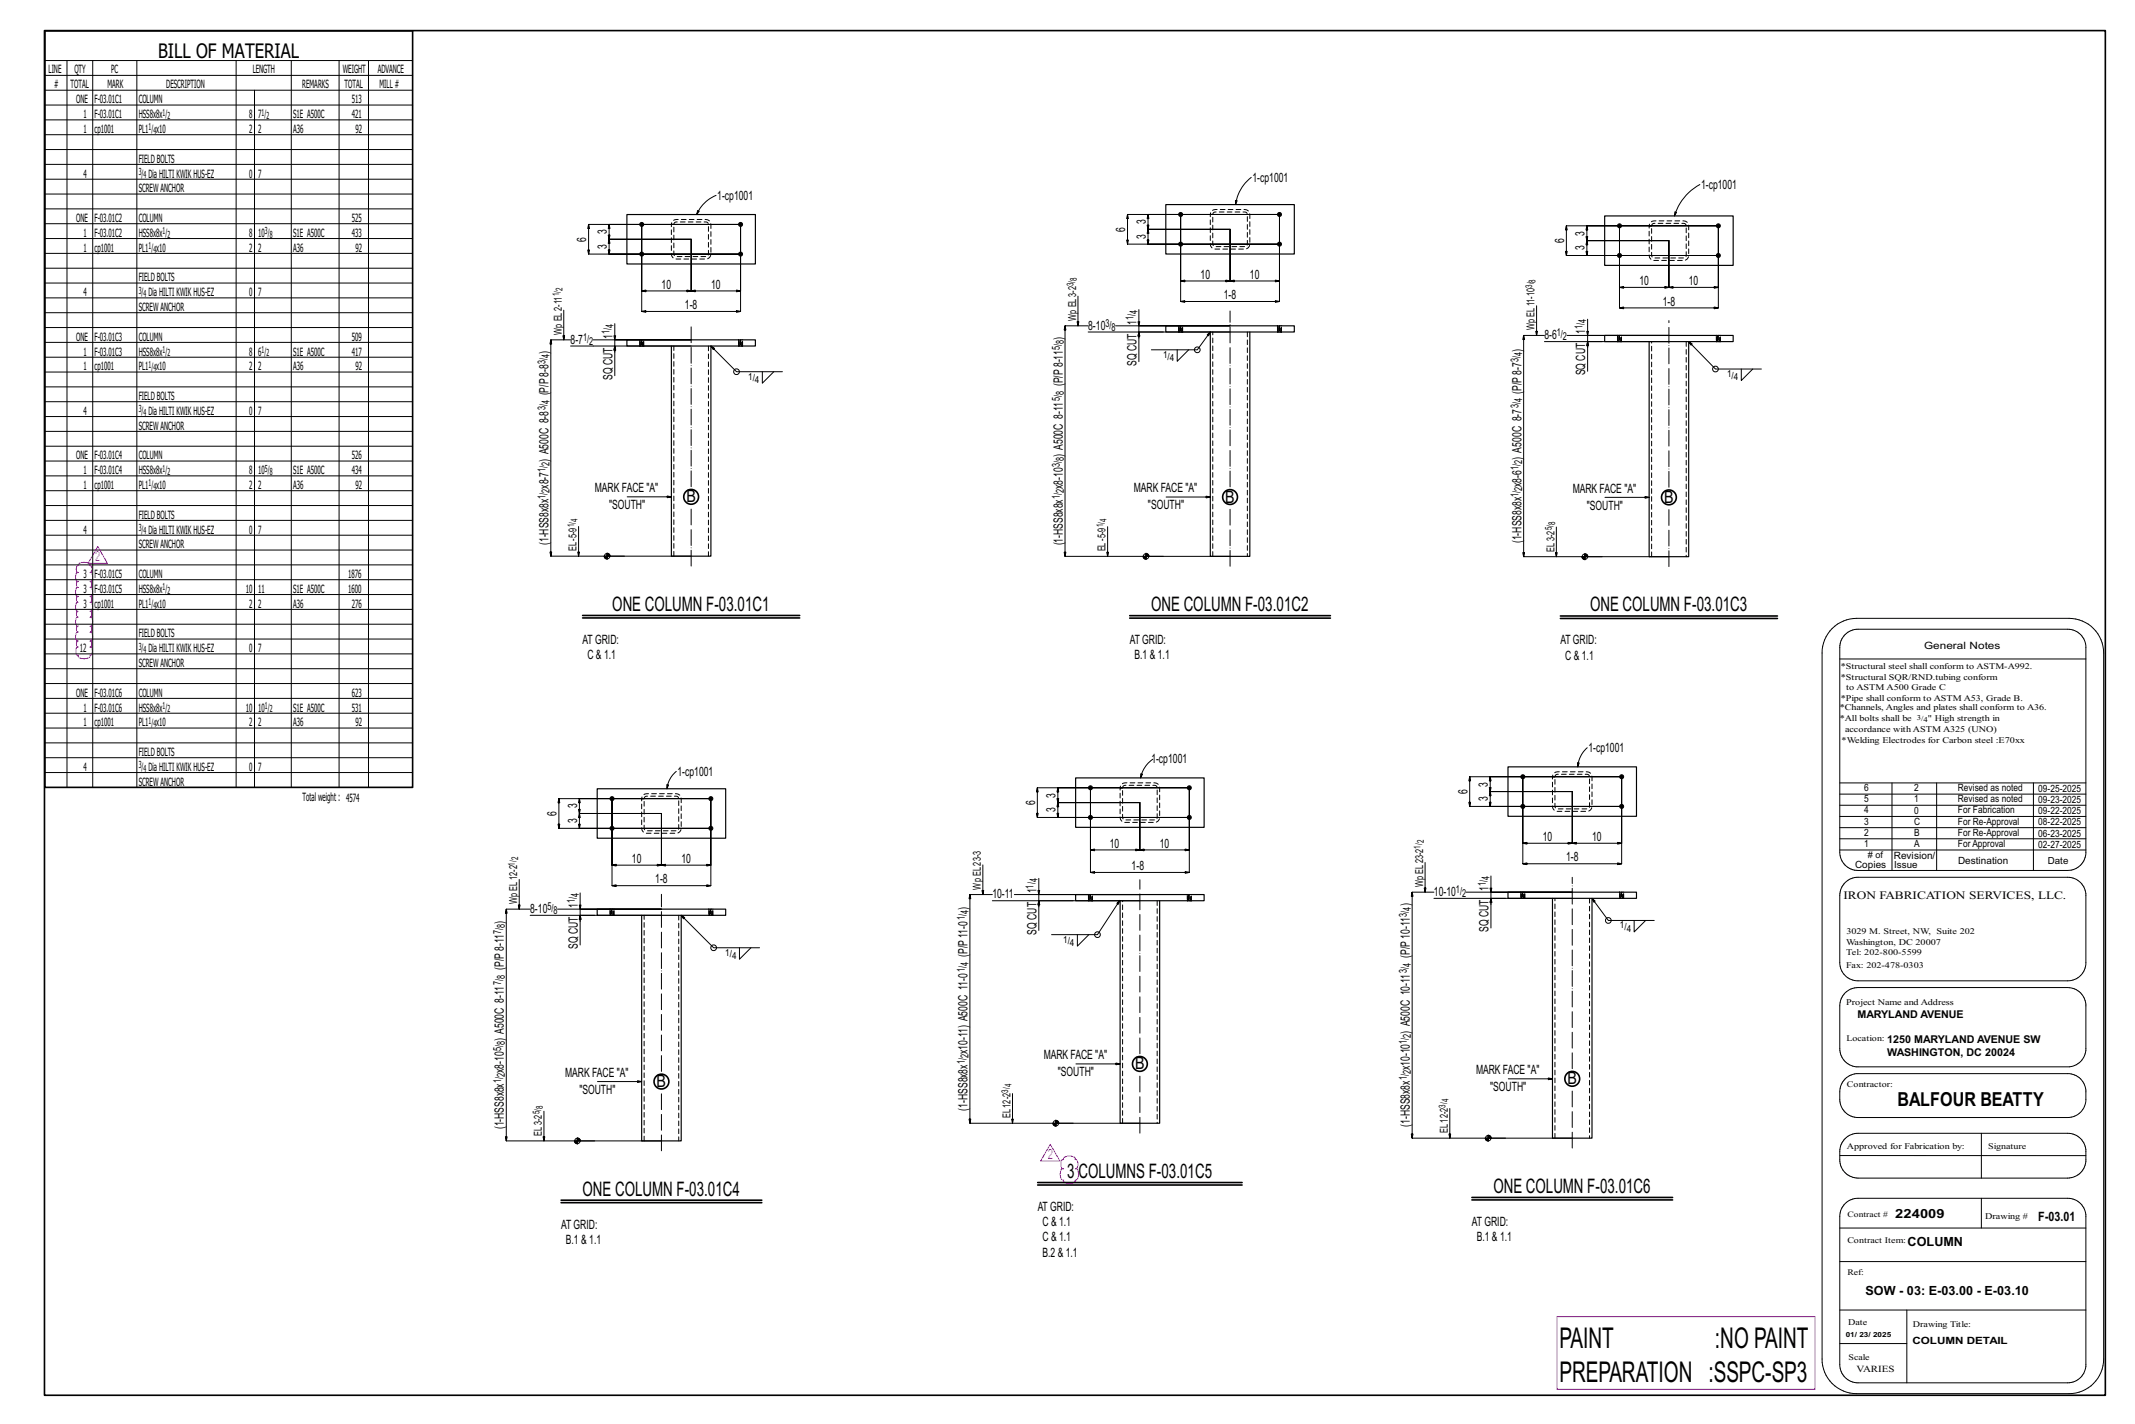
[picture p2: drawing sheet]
<svg xmlns="http://www.w3.org/2000/svg" width="914mm" height="610mm" viewBox="0 0 914 610" stroke-linecap="round" stroke-linejoin="round" font-family="sans-serif">
<g fill="none" stroke="#000" stroke-width=".43">
<path d="M19.2 25.9h157.5M19.2 32.3h157.5M19.2 38.6h157.5M28.7 25.9v311.2M39.7 25.9v311.2M58.6 25.9v311.2M101.1 25.9v311.2M109 38.6v298.5M124.8 25.9v311.2M145.2 25.9v311.2M157.8 25.9v311.2M19.2 45h157.5"/>
<path d="M19.2 51.3h157.5M19.2 57.7h157.5M19.2 64h157.5M19.2 70.4h157.5M19.2 76.7h157.5M535.9 75.9a17.6 17.6 0 0 0-6.7 11.7M728 79a22.6 22.6 0 0 0-10.9 13.4M19.2 83.1h157.5M19.2 89.4h157.5M19.2 95.8h157.5M252.1 96.1l.4 1.7h-.8l.4-1.7h65.1h-56.3l-.4 1.7h.7l-.3-1.7v6.3l-.4-1.7h.7l-.3 1.7h35.1h-35.1l-.4 1.8h.7l-.3-1.8v6.4l-.4-1.8h.7l-.3 1.8h56.3h-65.1l.4-1.8h-.8l.4 1.8zM274.8 96.1v28.4l1.8 .4v-.7l-1.8 .3h21.2l-1.7 .4v-.7l1.7 .3v-22.1v22.1l1.8 .4v-.7l-1.8 .3h21.2l-1.8 .4v-.7l1.8 .3v-28.4v37.2l-1.8-.3v.7l1.8-.4h-42.4l1.8-.3v.7l-1.8-.4z"/>
<path d="M298.8 90.1l.7 .3-1.1 1.4zM306.7 83.6a15.3 15.3 0 0 0-8.3 8.2M482.9 91.8l.4 1.8h-.8l.4-1.8h65.1h-56.3l-.4 1.8h.8l-.4-1.8v6.4l-.4-1.8h.8l-.4 1.8h35.1h-35.1l-.4 1.7h.8l-.4-1.7v6.3l-.4-1.7h.8l-.4 1.7h56.3h-65.1l.4-1.7h-.8l.4 1.7zM505.7 91.8v28.5l1.7 .4v-.8l-1.7 .4h21.1l-1.7 .4v-.8l1.7 .4v-22.1v22.1l1.8 .4v-.8l-1.8 .4h21.2l-1.8 .4v-.8l1.8 .4v-28.5v37.3l-1.8-.4v.7l1.8-.3h-42.3l1.7-.4v.7l-1.7-.3zM529.1 85.8l.8 .1-.7 1.7zM670.9 96.7l.3 1.7h-.7l.4-1.7h65h-56.3l-.3 1.7h.7l-.4-1.7v6.3l-.3-1.7h.7l-.4 1.7h35.2h-35.2l-.3 1.8h.7l-.4-1.8v6.4l-.3-1.8h.7l-.4 1.8h56.3h-65l.3-1.8h-.7l.4 1.8zM693.6 96.7v26.3l1.8 .4v-.7l-1.8 .3h21.2l-1.8 .4v-.7l1.8 .3v-20v20l1.7 .4v-.7l-1.7 .3h21.1l-1.7 .4v-.7l1.7 .3v-26.3v35.1l-1.7-.4v.8l1.7-.4h-42.3l1.8-.4v.8l-1.8-.4zM717.4 90.7l.7 .2-1 1.5zM19.2 102.1h157.5M19.2 108.5h157.5M19.2 114.8h157.5M19.2 121.2h157.5"/>
<path d="M19.2 127.5h157.5M19.2 133.9h157.5M241.5 132.8v12.7l-.4-1.8h.7l-.3 1.8M263.3 138.6v6.9h32.7h-41.9M461.7 126.8v12.7l-.4-1.8h.8l-.4 1.8M466.1 139.5h-10l-.3 1.7h.7l-.4-1.7v98.7l-.3-1.8h.7l-.4 1.8h70.7M487.4 137.7h.7l-.3 1.8zM487.8 132.5v7h39h-49M487.8 139.5v5.3M658.1 130.9v12.7l-.4-1.8h.8l-.4 1.8M680 136.7v6.9h34.8h-43.6M19.2 140.2h157.5"/>
<path d="M19.2 146.6h157.5M19.2 152.9h157.5M19.2 159.3h157.5M244.4 145.5h-8.5l-.4 1.7h.8l-.4-1.7v92.6l-.4-1.8h.8l-.4 1.8h60.1M244.4 148.1h18.9l-.4 1.8h.8l-.4-1.8v12.7M262.9 143.7h.8l-.4 1.8zM263.3 148.1l.4 1.8h-.8zM263.3 145.5v5.3M263.3 148.1h32.7M304.5 148.1l.9 1.5 .6-.5-1.5-1 10.9 11h19.7M326.5 159.1v4.9l4.9-4.9M466.1 142.1h60.7"/>
<path d="M487.8 142.1l.3 1.8h-.7zM487.8 142.1l-.4 1.8h.7l-.3-1.8v12.7M504.2 149.8v4.9l4.9-4.9M518.4 142.1l-1.4 1.2 .6 .5 .8-1.7-5.6 7.7h-19.7M661.5 143.6h-8.9l-.4 1.7h.7l-.3-1.7v94.7l-.4-1.7h.7l-.3 1.7h62.2M661.5 146.2h53.3M679.6 141.8h.7l-.3 1.8zM680 146.2l.3 1.8h-.7zM680 146.2l-.4 1.8h.7l-.3-1.8v12.7M680 143.6v5.3M723.2 146.2l1 1.6 .5-.6-1.5-1 11.5 11.8h19.7M745.8 158v4.9l4.9-4.9"/>
<path d="M19.2 165.6h157.5M19.2 172h157.5M19.2 178.3h157.5M19.2 184.7h157.5M19.2 191h157.5M19.2 197.4h157.5M19.2 203.7h157.5M19.2 210.1h157.5M19.2 216.4h157.5M268.6 212.7h18.9l-1.7 .4v-.8l1.7 .4M499.4 212.8h19l-1.8 .3v-.7l1.8 .4M687.4 212.9h18.9l-1.7 .4v-.8l1.7 .4"/>
<path d="M19.2 222.8h157.5M19.2 229.1h157.5M19.2 235.5h157.5M247.8 225.4v12.7l-.4-1.8h.8l-.4 1.8M258.6 238.1h8.8M260 236.7v2.8M474.4 225.5v12.7l-.4-1.8h.8l-.4 1.8M489.4 238.2h8.8M490.8 236.8v2.8M666.6 225.6v12.7l-.4-1.7h.7l-.3 1.7M677.4 238.3h8.8M678.8 236.9v2.8"/>
<path d="M19.2 241.8h157.5M19.2 248.2h157.5M19.2 254.5h157.5M19.2 260.9h157.5M19.2 267.2h157.5M19.2 273.6h157.5M19.2 279.9h157.5M784.7 269.1a15.1 15.1 0 0 1 10.5-4.4h90.9a14.9 14.9 0 0 1 14.9 14.9v302.2a14.9 14.9 0 0 1-14.9 14.8h-90.9a14.7 14.7 0 0 1-14.8-14.8v-302.2a14.7 14.7 0 0 1 4.3-10.5zM790.2 271.6a7.9 7.9 0 0 1 5.6-2.2h89.8a7.7 7.7 0 0 1 7.8 7.7v87.7a7.7 7.7 0 0 1-7.8 7.8h-89.8a7.8 7.8 0 0 1-7.8-7.8v-87.7a7.6 7.6 0 0 1 2.2-5.5zM19.2 286.3h157.5M19.2 292.6h157.5M19.2 299h157.5"/>
<path d="M788 282.1h105.4M19.2 305.3h157.5M19.2 311.7h157.5M19.2 318h157.5M19.2 324.4h157.5M19.2 330.7h157.5M285.6 335.9l.7 .1-.6 1.7zM289.6 330.2a11 11 0 0 0-3.9 7.5M444.3 337.2l.4 1.8h-.8l.4-1.8h65.1h-56.3l-.4 1.8h.7l-.3-1.8v6.4l-.4-1.8h.7l-.3 1.8h35.1h-35.1l-.4 1.7h.7l-.3-1.7v6.3l-.4-1.7h.7l-.3 1.7h56.3h-65.1l.4-1.7h-.8l.4 1.7zM467 337.2v26.6l1.8 .4v-.7l-1.8 .3h21.2l-1.7 .4v-.7l1.7 .3v-20.2v20.2l1.8 .4v-.7l-1.8 .3h21.2l-1.8 .4v-.7l1.8 .3v-26.6v36.3l-1.8-.4v.8l1.8-.4h-42.4l1.8-.4v.8l-1.8-.4zM488.6 331.2l.7 .2-.8 1.6zM493.7 325a12.4 12.4 0 0 0-5.2 8"/>
<path d="M629.5 332.5l.3 1.8h-.7l.4-1.8h65h-56.3l-.3 1.8h.7l-.4-1.8v6.4l-.3-1.8h.7l-.4 1.8h35.2h-35.2l-.3 1.7h.7l-.4-1.7v6.3l-.3-1.7h.7l-.4 1.7h56.3h-65l.3-1.7h-.7l.4 1.7zM652.2 332.5v28.5l1.8 .4v-.8l-1.8 .4h21.2l-1.8 .4v-.8l1.8 .4v-22.1v22.1l1.7 .4v-.8l-1.7 .4h21.1l-1.7 .4v-.8l1.7 .4v-28.5v37.3l-1.7-.4v.7l1.7-.3h-42.3l1.8-.4v.7l-1.8-.3zM675.6 326.5l.8 .1-.7 1.7zM679.8 320.1a11.9 11.9 0 0 0-4.1 8.2M788 335.2h105.4M788 340h105.4M810.3 335.2v37.4M829.4 335.2v37.4M870.9 335.2v37.4M239.4 341.9l.3 1.7h-.7l.4-1.7h65.1h-56.3l-.4 1.7h.7l-.3-1.7v6.3l-.4-1.7h.7l-.3 1.7h35.1h-35.1l-.4 1.8h.7l-.3-1.8v6.4l-.4-1.8h.7l-.3 1.8h56.3h-65.1l.3-1.8h-.7l.4 1.8zM262.1 341.9v28.5l1.8 .3v-.7l-1.8 .4h21.2l-1.8 .3v-.7l1.8 .4v-22.2v22.2l1.7 .3v-.7l-1.7 .4h21.2l-1.8 .3v-.7l1.8 .4v-28.5v37.2l-1.8-.3v.7l1.8-.4h-42.4l1.8-.3v.7l-1.8-.4zM788 349.5h105.4"/>
<path d="M788 359.1h105.4M788 354.3h105.4M788 344.7h105.4M222.4 376.5v12.7l-.4-1.8h.8l-.4 1.8M420.9 370.3v12.7l-.3-1.8h.7l-.4 1.8M444.9 376v7h43.3h-53.8M610.4 369.2v12.7l-.4-1.7h.7l-.3 1.7M638.6 375v6.9h34.8h-45.5M788 363.9h105.4M790.2 377.8a7.9 7.9 0 0 1 5.6-2.2h89.8a7.9 7.9 0 0 1 7.8 7v29.5a7.7 7.7 0 0 1-7.8 7.8h-89.8a7.8 7.8 0 0 1-7.8-7.8v-28.7a7.8 7.8 0 0 1 2.2-5.6zM227.1 389.2h-10.3l-.3 1.7h.7l-.4-1.7v99.2l-.3-1.7h.7l-.4 1.7h66.5M227.1 391.8h56.2"/>
<path d="M248.1 387.4h.7l-.3 1.8zM248.5 391.8l.3 1.8h-.7zM248.5 382.3v6.9h34.8h-44.5M248.5 391.8l-.4 1.8h.7l-.3-1.8v12.7M248.5 389.2v5.3M291.8 391.8l.9 1.5 .6-.5-1.5-1 13.8 13.9h19.7M425 383h-9.6l-.4 1.7h.8l-.4-1.7v97.9l-.4-1.8h.8l-.4 1.8h72.8M425 385.6h63.2M444.5 381.2h.8l-.4 1.8zM444.9 385.6l.4 1.8h-.8zM444.9 385.6l-.4 1.8h.8l-.4-1.8v12.7M444.9 383v5.2"/>
<path d="M479.6 385.4l-1.3 1.3 .7 .4 .6-1.7-9.6 14.7h-19.6M614.1 381.9h-9.3l-.4 1.8h.8l-.4-1.8v105.3l-.4-1.7h.8l-.4 1.7h68.6M614.1 384.6h59.3M638.2 380.2h.7l-.3 1.7zM638.6 384.6l.3 1.7h-.7zM638.6 384.6l-.4 1.7h.7l-.3-1.7v12.7M638.6 381.9v5.3M681.8 384.6l.8 1.6 .6-.4-1.4-1.2 7 9.4h19.7M699.9 394v5l4.9-5M316.7 405.7v4.9l4.9-4.9M461.4 400.1v4.9l4.9-4.9M790.2 425l2.6-1.6 3-.6h89.8a7.9 7.9 0 0 1 7.8 7v19.9a7.8 7.8 0 0 1-7.1 7h-91.3a7.9 7.9 0 0 1-7-7.8v-18.3a7.9 7.9 0 0 1 2.2-5.6z"/>
<path d="M460.8 455.5h18.9l-1.7 .3v-.7l1.7 .4M233 475.7v12.7l-.4-1.7h.7l-.3 1.7M255.9 463h18.9l-1.7 .4v-.8l1.7 .4M433.6 468.2v12.7l-.3-1.8h.7l-.4 1.8M452.2 479.5v2.7M620.9 474.5v12.7l-.3-1.7h.7l-.4 1.7M646 461.8h18.9l-1.7 .4v-.7l1.7 .3M790.2 461.9l1.9-1.4 2.9-.9h90.6a7.7 7.7 0 0 1 7.8 7v4a7.7 7.7 0 0 1-7.8 7.8h-89.8a7.8 7.8 0 0 1-7.8-7.8v-3.2a7.9 7.9 0 0 1 2.2-5.5zM245.9 488.4h8.8M247.3 487v2.8M450.8 480.9h8.8M636 487.2h8.8"/>
<path d="M637.4 485.8v2.8M788 494.7h105.4M790.2 487.4a7.9 7.9 0 0 1 5.6-2.2h89.8a7.8 7.8 0 0 1 7.8 7v5.1a7.9 7.9 0 0 1-7.8 7h-89.8a7.9 7.9 0 0 1-7.8-7.8v-3.6a7.6 7.6 0 0 1 2.2-5.5zM848.6 485.2v19.1M790.2 515.3a7.9 7.9 0 0 1 5.6-2.3h89.8a7.8 7.8 0 0 1 7.8 7v65a7.9 7.9 0 0 1-7.8 7h-89.8a7.8 7.8 0 0 1-7.8-7.8v-63.5a7.6 7.6 0 0 1 2.2-5.4zM848.6 513v12.7M788 525.7h105.4M788 540.1h105.4M788 560.8h105.4M788 575.2h28.7M816.7 560.8v31.2"/>
<circle cx="315.4" cy="159.1" r="1.23"/>
<circle cx="512.8" cy="149.8" r="1.23"/>
<circle cx="734.7" cy="158" r="1.23"/>
<circle cx="260" cy="238.1" r="1.16"/>
<circle cx="490.8" cy="238.2" r="1.16"/>
<circle cx="678.8" cy="238.3" r="1.16"/>
<circle cx="688.8" cy="394" r="1.23"/>
<circle cx="305.6" cy="405.7" r="1.23"/>
<circle cx="470" cy="400.1" r="1.23"/>
<circle cx="247.3" cy="488.4" r="1.16"/>
<circle cx="452.2" cy="480.9" r="1.16"/>
<circle cx="637.4" cy="487.2" r="1.16"/>
</g>
<g fill="none" stroke="#000" stroke-width=".7">
<path d="M19 13.1h882.7v584.2h-882.7zM19.2 13.2h157.5v323.9h-157.5zM258.9 238.3h1.1M258.9 238.5h1.1M259.1 238.7h.9M259.2 238.9h.8M259.5 239.1h.5M260 237.9h1.2M260 237.7h1.1M260 237.5h1M260 237.2h.8M260 237h.5"/>
<path d="M489.7 238.4h1.1M489.8 238.6h1M489.9 238.8h.9M490 239h.8M490.4 239.2h.4M490.8 238h1.2M490.8 237.7h1.1M490.8 237.5h1M490.8 237.3h.8M490.8 237.1h.5M677.7 238.5h1.1M677.7 238.7h1.1"/>
<path d="M677.8 239h1M678 239.2h.8M678.3 239.4h.5M678.8 237.9h1.1M678.8 237.7h1M678.8 237.5h.8M678.8 237.3h.5M678.8 238.1h1.1M249.5 263.5h93M249.5 264.5h93M483.8 263.6h86M483.8 264.6h86"/>
<path d="M668.3 263.7h93M668.3 264.8h93M452.2 479.8h.5M246.2 488.6h1.1M246.2 488.8h1.1M246.3 489h1M246.5 489.3h.8M246.8 489.5h.5M247.3 488.2h1.1M247.3 488h1.1M247.3 487.8h1M247.3 487.6h.8"/>
<path d="M247.3 487.4h.5M451.1 481.1h1.1M451.1 481.3h1.1M451.2 481.5h1M451.4 481.7h.8M451.7 481.9h.5M452.2 480.6h1.2M452.2 480.4h1.1M452.2 480.2h1M452.2 480h.8M636.2 487.4h1.2M636.3 487.7h1.1"/>
<path d="M636.4 487.9h1M636.6 488.1h.8M636.9 488.3h.5M637.4 487h1.1M637.4 486.8h1.1M637.4 486.6h1M637.4 486.4h.8M637.4 486.2h.5M240.3 513.8h86M240.3 514.9h86M444.4 506.2h87.6M444.4 507.3h87.6"/>
<path d="M630.4 512.6h86M630.4 513.7h86"/>
<circle cx="296" cy="212.7" r="3.2"/>
<circle cx="526.8" cy="212.8" r="3.2"/>
<circle cx="714.8" cy="212.9" r="3.2"/>
<circle cx="488.2" cy="455.5" r="3.2"/>
<circle cx="283.3" cy="463" r="3.2"/>
<circle cx="673.4" cy="461.8" r="3.2"/>
</g>
<path d="M41.9 234l4.1 7.2h-8.3zM33.8 241.2a4.2 4.2 0 0 1 4.7 .5v.5h.3a2.12 2.12 0 0 1 0 2.9h-.3h.4a2.83 2.83 0 0 1 0 3.9l-.4-.1a1.44 1.44 0 0 1 0 2.6l.4-.1a2.83 2.83 0 0 1 0 3.9h-.4a1.44 1.44 0 0 1 0 2.6l.4-.1a2.83 2.83 0 0 1 0 3.9h-.4a1.44 1.44 0 0 1 0 2.5h.4a2.83 2.83 0 0 1 0 3.9h-.4a1.44 1.44 0 0 1 0 2.5h.4a2.83 2.83 0 0 1 0 3.9h-.4a1.44 1.44 0 0 1 0 2.5h.3a2.59 2.59 0 0 1 0 3.5h-.3v.5a3.7 3.7 0 0 1-5 0v-.5h-.3a2.59 2.59 0 0 1 0-3.5h.3a1.44 1.44 0 0 1 0-2.5h-.4a2.83 2.83 0 0 1 0-3.9h.4a1.44 1.44 0 0 1 0-2.5h-.4a2.83 2.83 0 0 1 0-3.9h.4a1.44 1.44 0 0 1 0-2.5h-.4a2.83 2.83 0 0 1 0-3.9l.4 .1a1.44 1.44 0 0 1 0-2.6h-.4a2.83 2.83 0 0 1 0-3.9l.4 .1a1.44 1.44 0 0 1 0-2.6l-.4 .1a2.83 2.83 0 0 1 0-3.9h.4h-.3a2.12 2.12 0 0 1 0-2.9h.3zM449.8 489.9l4.2 7.2h-8.3zM455.8 495.4a4.2 4.2 0 0 1 4.7 .5v.5h.4a2.89 2.89 0 0 1 0 3.9h-.4h.5a3.5 3.5 0 0 1 0 4.8h-.5v.5a3.7 3.7 0 0 1-5 0v-.5h-.5a3.5 3.5 0 0 1 0-4.8h.5h-.4a2.89 2.89 0 0 1 0-3.9h.4zM666.9 563.7h110.4v31.1h-110.4z" fill="none" stroke="#f0f" stroke-width=".5"/>
<g fill="#000" stroke="#000" stroke-width=".43">
<circle cx="274.8" cy="96.1" r=".86"/>
<circle cx="317.2" cy="96.1" r=".86"/>
<circle cx="505.7" cy="91.8" r=".86"/>
<circle cx="548" cy="91.8" r=".86"/>
<circle cx="693.6" cy="96.7" r=".86"/>
<circle cx="735.9" cy="96.7" r=".86"/>
<circle cx="274.8" cy="108.8" r=".86"/>
<circle cx="317.2" cy="108.8" r=".86"/>
<circle cx="505.7" cy="104.5" r=".86"/>
<circle cx="548" cy="104.5" r=".86"/>
<circle cx="693.6" cy="109.4" r=".86"/>
<circle cx="735.9" cy="109.4" r=".86"/>
<circle cx="467" cy="337.2" r=".86"/>
<circle cx="509.4" cy="337.2" r=".86"/>
<circle cx="652.2" cy="332.5" r=".86"/>
<circle cx="694.5" cy="332.5" r=".86"/>
<circle cx="262.1" cy="341.9" r=".86"/>
<circle cx="262.1" cy="354.6" r=".86"/>
<circle cx="304.5" cy="341.9" r=".86"/>
<circle cx="304.5" cy="354.6" r=".86"/>
<circle cx="467" cy="349.9" r=".86"/>
<circle cx="509.4" cy="349.9" r=".86"/>
<circle cx="652.2" cy="345.2" r=".86"/>
<circle cx="694.5" cy="345.2" r=".86"/>
</g>
<g fill="none" stroke="#000" stroke-width=".5">
<path d="M268.5 91.8h55v21.2h-55zM499.3 87.6h55v21.1h-55zM687.3 92.4h55v21.2h-55zM499.3 139.5h55v2.6h-55zM504.8 139.5h.1M506.5 139.5h.1M547.1 139.5h.1M548.9 139.5h.1M268.5 145.5h55v2.6h-55zM274 145.5h.1M274 148.1h.1M275.7 145.5h.1"/>
<path d="M275.7 148.1h.1M287.5 148.1v90h17v-90M316.3 145.5h.1M316.3 148.1h.1M318 145.5h.1M318 148.1h.1M504.8 142.1h.1M506.5 142.1h.1M518.4 142.1v96.1h16.9v-96.1M547.1 142.1h.1M548.9 142.1h.1M687.3 143.6h55v2.6h-55z"/>
<path d="M692.8 143.6h.1M692.8 146.2v.1M694.5 143.6h.1M694.5 146.2v.1M706.3 146.2v92.1h16.9v-92.1M735.1 143.6h.1M735.1 146.2v.1M736.8 143.6h.1M736.8 146.2v.1M255.8 337.7h55v21.1h-55zM460.7 333h55v21.2h-55zM645.9 328.3h55v21.2h-55z"/>
<path d="M255.8 389.2h55v2.6h-55zM261.3 389.2h.1M261.3 391.8h.1M263 389.2h.1M263 391.8h.1M274.8 391.8v96.6h17v-96.6M303.6 389.2h.1M303.6 391.8h.1M305.3 389.2h.1M305.3 391.8h.1M460.7 383h55v2.6h-55zM466.2 382.9v.1"/>
<path d="M466.2 385.6h.1M467.9 382.9v.1M467.9 385.6h.1M479.7 385.6v95.3h17v-95.3M508.5 382.9v.1M508.5 385.6h.1M510.2 382.9v.1M510.2 385.6h.1M645.9 381.9h55v2.7h-55zM651.3 381.9h.1M651.3 384.6h.1M653.1 381.9h.1"/>
<path d="M653.1 384.6h.1M664.9 384.6v102.6h16.9v-102.6M693.7 381.9h.1M693.7 384.6h.1M695.4 381.9h.1M695.4 384.6h.1"/>
</g>
<g fill="none" stroke="#000" stroke-width=".43" stroke-dasharray="2 1.4">
<path d="M288.2 94.6l1.5-.6h12.7a2.12 2.12 0 0 1 2.1 2.1v12.7a2.12 2.12 0 0 1-2.1 2.1h-12.7a2.12 2.12 0 0 1-2.2-2.1v-12.7h1.1h-1.1zM288.9 95.3l.8-.3h12.7l.7 .3 .3 .8v12.7l-.3 .7-.7 .3h-12.7l-.8-.3-.3-.7v-12.7zM519 90.3l1.5-.6h12.7a2.12 2.12 0 0 1 2.1 2.1v12.7a2.12 2.12 0 0 1-2.1 2.1h-12.7a2.12 2.12 0 0 1-2.1-2.1v-12.7h1h-1zM519.7 91.1l.8-.3h12.7l.7 .3 .3 .7v12.7l-.3 .8-.7 .3h-12.7l-.8-.3-.3-.8v-12.7zM706.9 95.2l1.5-.6h12.7a2.12 2.12 0 0 1 2.1 2.1v12.7a2.12 2.12 0 0 1-2.1 2.1h-12.7a2.12 2.12 0 0 1-2.1-2.1v-12.7h1.1h-1.1zM707.7 95.9l.7-.3h12.7l.8 .3 .3 .8v12.7l-.3 .7-.8 .3h-12.7l-.7-.3-.3-.7v-12.7zM504.8 139.5h.1M504.8 139.5v2.6M505.3 139.5h.4v2.6h-.4zM505.7 139.5h.3M547.1 139.5h.1M547.1 139.5v2.6"/>
<path d="M547.7 139.5h.3v2.6h-.3zM548 139.5h.3M274 145.5h.1M274 145.5v2.6M274 148.1h.1M274.2 148.1v-2.6M274.5 145.5h.3v2.6h-.3zM274.5 148.1h-.3v-2.6h.3M274.8 148.1h.4v-2.6h.3M274.8 145.5h.4M275.2 148.1h.3l.1-2.6M275.5 148.1l.2-2.6"/>
<path d="M275.7 148.1v-2.6M275.7 148.1h-.1M303.4 148.1v90M316.3 145.5h.1M316.3 145.5v2.6M316.4 148.1h-.1M316.6 148.1v-2.6M316.8 145.5h.4v2.6h-.4zM316.8 148.1h-.2v-2.6h.2M317.2 148.1h.3v-2.6h.3M317.2 145.5h.3M317.5 148.1h.3l.2-2.6"/>
<path d="M317.8 148.1l.2-2.6M318 148.1v-2.6M318 148.1h.1M504.9 142.1h-.1M505 142.1v-2.6M505.3 142.1h-.3v-2.6h.3M505.7 142.1h.3v-2.6h.3M506 142.1h.3l.2-2.6M506.3 142.1l.2-2.6M506.5 142.1v-2.6M506.5 142.1h.1M534.2 142.1v96.1"/>
<path d="M547.2 142.1h-.1M547.4 142.1v-2.6M547.7 142.1h-.3v-2.6h.3M548 142.1h.3v-2.6h.3M548.3 142.1h.3l.2-2.6M548.6 142.1l.3-2.6M548.9 142.1v-2.6M548.9 142.1h-.1M692.8 143.6h.1M692.8 143.6v2.6M692.8 146.3h.1M693 146.3v-2.7"/>
<path d="M693.3 143.6h.3v2.7h-.3zM693.3 146.3h-.3v-2.7h.3M693.6 146.3h.3v-2.7h.3M693.6 143.6h.3M693.9 146.3h.3l.2-2.7M694.2 146.3l.3-2.7M694.5 146.2v-2.6M694.5 146.3h-.1M722.2 146.2v92.1M735.1 143.6h.1M735.1 143.6v2.6M735.2 146.3h-.1"/>
<path d="M735.3 146.3v-2.7M735.6 143.6h.3v2.7h-.3zM735.6 146.3h-.3v-2.7h.3M735.9 146.3h.4v-2.7h.3M735.9 143.6h.4M736.3 146.3h.3l.1-2.7M736.6 146.3l.2-2.7M736.8 146.2v-2.6M736.8 146.3h-.1M288.6 238.1v-90M519.4 238.2v-96.1M707.4 238.3v-92.1"/>
<path d="M480.4 335.7l1.5-.6h12.7a2.12 2.12 0 0 1 2.1 2.1v12.7a2.12 2.12 0 0 1-2.1 2.2h-12.7a2.12 2.12 0 0 1-2.2-2.2v-12.7h1.1h-1.1zM481.1 336.5l.8-.3h12.7l.7 .3 .3 .7v12.7l-.3 .8-.7 .3h-12.7l-.8-.3-.3-.8v-12.7zM665.5 331l1.5-.6h12.7a2.12 2.12 0 0 1 2.1 2.1v12.7a2.12 2.12 0 0 1-2.1 2.1h-12.7a2.12 2.12 0 0 1-2.1-2.1v-12.7h1.1h-1.1zM666.3 331.8l.7-.3h12.7l.8 .3 .3 .7v12.7l-.3 .8-.8 .3h-12.7l-.7-.3-.3-.8v-12.7zM275.4 340.4l1.5-.6h12.7a2.12 2.12 0 0 1 2.2 2.1v12.7a2.12 2.12 0 0 1-2.2 2.1h-12.7a2.12 2.12 0 0 1-2.1-2.1v-12.7h1.1h-1.1zM276.2 341.1l.7-.3h12.7l.8 .3 .3 .8v12.7l-.3 .7-.8 .4h-12.7l-.7-.4-.3-.7v-12.7zM261.3 389.2h.1M261.3 389.2v2.6M261.3 391.8h.1M261.5 391.8v-2.6M261.8 389.2h.3v2.6h-.3zM261.8 391.8h-.3v-2.6h.3"/>
<path d="M262.1 391.8h.3v-2.6h.3M262.1 389.2h.3M262.4 391.8h.3l.2-2.6M262.7 391.8l.3-2.6M263 391.8v-2.6M263 391.8h-.1M290.7 391.8v96.6M303.6 389.2h.1M303.6 389.2v2.6M303.7 391.8h-.1M303.8 391.8v-2.6M304.1 389.2h.4v2.6h-.4z"/>
<path d="M304.1 391.8h-.3v-2.6h.3M304.5 391.8h.3v-2.6h.3M304.5 389.2h.3M304.8 391.8h.3l.1-2.6M305.1 391.8l.2-2.6M305.3 391.8v-2.6M305.3 391.8h-.1M466.2 382.9h.1M466.2 383v2.6M466.2 385.6h.1M466.4 385.6v-2.7M466.7 382.9h.3v2.7h-.3z"/>
<path d="M466.7 385.6h-.3v-2.7h.3M467 385.6h.4v-2.7h.2M467 382.9h.4M467.4 385.6h.2l.2-2.7M467.6 385.6l.3-2.7M467.9 385.6v-2.6M467.9 385.6h-.1M495.6 385.6v95.3M508.5 382.9h.1M508.5 383v2.6M508.6 385.6h-.1M508.8 385.6v-2.7"/>
<path d="M509 382.9h.4v2.7h-.4zM509 385.6h-.2v-2.7h.2M509.4 385.6h.3v-2.7h.3M509.4 382.9h.3M509.7 385.6h.3l.2-2.7M510 385.6l.2-2.7M510.2 385.6v-2.6M510.2 385.6h.1M651.3 381.9h.1M651.3 381.9v2.7M651.4 384.6h-.1M651.6 384.6v-2.7"/>
<path d="M651.9 381.9h.3v2.7h-.3zM651.9 384.6h-.3v-2.7h.3M652.2 384.6h.3v-2.7h.3M652.2 381.9h.3M652.5 384.6h.3l.2-2.7M652.8 384.6l.3-2.7M653.1 384.6v-2.7M653.1 384.6h-.1M680.8 384.6v102.6M693.7 381.9h.1M693.7 381.9v2.7M693.7 384.6h.1"/>
<path d="M693.9 384.6v-2.7M694.2 381.9h.3v2.7h-.3zM694.2 384.6h-.3v-2.7h.3M694.5 384.6h.4v-2.7h.3M694.5 381.9h.4M694.9 384.6h.3l.1-2.7M695.2 384.6l.2-2.7M695.4 384.6v-2.7M695.4 384.6h-.1M275.9 488.4v-96.6M480.8 480.9v-95.3M666 487.2v-102.6"/>
</g>
<path d="M296 208.3v-69.2M526.8 208.4v-75.3M714.8 208.6v-71.4M296 242.3v-25.3M526.8 242.4v-25.3M714.8 242.5v-25.2M283.3 458.7v-75.9M488.2 451.1v-74.5M673.4 457.5v-81.9M283.3 492.6v-25.2M488.2 485.1v-25.3M673.4 491.5v-25.3" fill="none" stroke="#000" stroke-width=".43" stroke-dasharray="6.8 1 0 1"/>
<g font-size="12.2">
<text x="667.9" y="577">PAINT</text>
<text x="734.5" y="577">:NO PAINT</text>
<text x="667.9" y="591.5">PREPARATION :SSPC-SP3</text>
</g>
<g font-size="8.6">
<text x="67.8" y="24.7">BILL OF MATERIAL</text>
<text x="262.2" y="261.5">ONE COLUMN F-03.01C1</text>
<text x="493" y="261.6">ONE COLUMN F-03.01C2</text>
<text x="681" y="261.7">ONE COLUMN F-03.01C3</text>
<text x="457.1" y="504.3">3 COLUMNS F-03.01C5</text>
<text x="249.5" y="511.8">ONE COLUMN F-03.01C4</text>
<text x="639.6" y="510.7">ONE COLUMN F-03.01C6</text>
</g>
<text font-size="8.3" x="812.7" y="473.4">BALFOUR BEATTY</text>
<g font-size="7.3">
<text x="294" y="215.1">B</text>
<text x="524.8" y="215.1">B</text>
<text x="712.7" y="215.3">B</text>
<text x="486.2" y="457.8">B</text>
<text x="281.2" y="465.4">B</text>
<text x="671.3" y="464.2">B</text>
</g>
<g font-size="6" fill="#f0f">
<text x="40.8" y="240.1">2</text>
<text x="448.7" y="496">2</text>
</g>
<g font-size="5.5">
<text x="536.4" y="77.9">1-cp1001</text>
<text x="728.6" y="80.9">1-cp1001</text>
<text x="307.2" y="85.6">1-cp1001</text>
<text x="259.9" y="100.3" transform="rotate(-90 259.9 100.3)">3</text>
<text x="481.9" y="99.2" transform="rotate(-90 481.9 99.2)">6</text>
<text x="490.7" y="96" transform="rotate(-90 490.7 96)">3</text>
<text x="678.7" y="100.9" transform="rotate(-90 678.7 100.9)">3</text>
<text x="251.1" y="103.4" transform="rotate(-90 251.1 103.4)">6</text>
<text x="259.9" y="106.6" transform="rotate(-90 259.9 106.6)">3</text>
<text x="490.7" y="102.4" transform="rotate(-90 490.7 102.4)">3</text>
<text x="669.9" y="104" transform="rotate(-90 669.9 104)">6</text>
<text x="678.7" y="107.2" transform="rotate(-90 678.7 107.2)">3</text>
<text x="514.2" y="119.3">10</text>
<text x="535.4" y="119.3">10</text>
<text x="283.4" y="123.6">10</text>
<text x="304.5" y="123.6">10</text>
<text x="702.1" y="122">10</text>
<text x="723.3" y="122">10</text>
<text x="524.2" y="128.1">1-8</text>
<text x="712.1" y="130.8">1-8</text>
<text x="293.3" y="132.3">1-8</text>
<text x="466.1" y="141.1">8-10</text>
<text x="486.8" y="139" transform="rotate(-90 486.8 139)">1</text>
<text x="679" y="143.1" transform="rotate(-90 679 143.1)">1</text>
<text x="244.4" y="147.1">8-7</text>
<text x="262.3" y="145" transform="rotate(-90 262.3 145)">1</text>
<text x="455.1" y="145.4" transform="rotate(-90 455.1 145.4)">)</text>
<text x="661.5" y="145.2">8-6</text>
<text x="234.9" y="151.4" transform="rotate(-90 234.9 151.4)">)</text>
<text x="651.6" y="150.6" transform="rotate(-90 651.6 150.6)">)</text>
<text x="486.8" y="156.6" transform="rotate(-90 486.8 156.6)">SQ CUT</text>
<text x="679" y="160.7" transform="rotate(-90 679 160.7)">SQ CUT</text>
<text x="262.3" y="162.6" transform="rotate(-90 262.3 162.6)">SQ CUT</text>
<text x="455.1" y="165.3" transform="rotate(-90 455.1 165.3)">(P/P8-11</text>
<text x="234.9" y="169.3" transform="rotate(-90 234.9 169.3)">(P/P8-8</text>
<text x="651.6" y="168.5" transform="rotate(-90 651.6 168.5)">(P/P8-7</text>
<text x="234.9" y="197.6" transform="rotate(-90 234.9 197.6)">) A500C 8-8</text>
<text x="455.1" y="195.7" transform="rotate(-90 455.1 195.7)">) A500C 8-11</text>
<text x="651.6" y="196.8" transform="rotate(-90 651.6 196.8)">) A500C 8-7</text>
<text x="234.9" y="209.2" transform="rotate(-90 234.9 209.2)">x8-7</text>
<text x="455.1" y="209.3" transform="rotate(-90 455.1 209.3)">x8-10</text>
<text x="651.6" y="208.3" transform="rotate(-90 651.6 208.3)">x8-6</text>
<text x="254.8" y="210.6">MARK FACE &quot;A&quot;</text>
<text x="485.6" y="210.7">MARK FACE &quot;A&quot;</text>
<text x="673.6" y="210.9">MARK FACE &quot;A&quot;</text>
<text x="260.9" y="218">&quot;SOUTH&quot;</text>
<text x="491.7" y="218.1">&quot;SOUTH&quot;</text>
<text x="679.6" y="218.2">&quot;SOUTH&quot;</text>
<text x="234.9" y="233.4" transform="rotate(-90 234.9 233.4)">(1-HSS8x8x</text>
<text x="455.1" y="233.5" transform="rotate(-90 455.1 233.5)">(1-HSS8x8x</text>
<text x="651.6" y="232.6" transform="rotate(-90 651.6 232.6)">(1-HSS8x8x</text>
<text x="249.5" y="275.7">AT GRID:</text>
<text x="483.8" y="275.7">AT GRID:</text>
<text x="668.3" y="275.9">AT GRID:</text>
<text x="251.6" y="282.2">C &amp; 1.1</text>
<text x="485.9" y="282.3">B.1 &amp; 1.1</text>
<text x="670.4" y="282.4">C &amp; 1.1</text>
<text x="680.3" y="322">1-cp1001</text>
<text x="493.1" y="326.4">1-cp1001</text>
<text x="290.2" y="332.1">1-cp1001</text>
<text x="452.1" y="341.4" transform="rotate(-90 452.1 341.4)">3</text>
<text x="628.5" y="339.9" transform="rotate(-90 628.5 339.9)">6</text>
<text x="637.2" y="336.7" transform="rotate(-90 637.2 336.7)">3</text>
<text x="247.2" y="346.1" transform="rotate(-90 247.2 346.1)">3</text>
<text x="443.3" y="344.6" transform="rotate(-90 443.3 344.6)">6</text>
<text x="452.1" y="347.8" transform="rotate(-90 452.1 347.8)">3</text>
<text x="637.2" y="343.1" transform="rotate(-90 637.2 343.1)">3</text>
<text x="238.4" y="349.3" transform="rotate(-90 238.4 349.3)">6</text>
<text x="247.2" y="352.4" transform="rotate(-90 247.2 352.4)">3</text>
<text x="660.7" y="360">10</text>
<text x="681.9" y="360">10</text>
<text x="475.3" y="362.9">10</text>
<text x="496.7" y="362.9">10</text>
<text x="270.7" y="369.4">10</text>
<text x="291.8" y="369.4">10</text>
<text x="670.7" y="368.8">1-8</text>
<text x="484.7" y="372.5">1-8</text>
<text x="280.6" y="378.2">1-8</text>
<text x="443.9" y="382.4" transform="rotate(-90 443.9 382.4)">1</text>
<text x="614.1" y="383.6">10-10</text>
<text x="637.6" y="381.4" transform="rotate(-90 637.6 381.4)">1</text>
<text x="247.5" y="388.7" transform="rotate(-90 247.5 388.7)">1</text>
<text x="414.4" y="389.6" transform="rotate(-90 414.4 389.6)">)</text>
<text x="425" y="384.6">10-11</text>
<text x="603.8" y="388.1" transform="rotate(-90 603.8 388.1)">)</text>
<text x="215.8" y="395.4" transform="rotate(-90 215.8 395.4)">)</text>
<text x="227.1" y="390.8">8-10</text>
<text x="443.9" y="400.1" transform="rotate(-90 443.9 400.1)">SQ CUT</text>
<text x="637.6" y="399" transform="rotate(-90 637.6 399)">SQ CUT</text>
<text x="247.5" y="406.3" transform="rotate(-90 247.5 406.3)">SQ CUT</text>
<text x="414.4" y="409.5" transform="rotate(-90 414.4 409.5)">(P/P11-0</text>
<text x="603.8" y="410" transform="rotate(-90 603.8 410)">(P/P10-11</text>
<text x="215.8" y="415.3" transform="rotate(-90 215.8 415.3)">(P/P8-11</text>
<text x="603.8" y="442.5" transform="rotate(-90 603.8 442.5)">) A500C 10-11</text>
<text x="215.8" y="445.7" transform="rotate(-90 215.8 445.7)">) A500C 8-11</text>
<text x="414.4" y="451.2" transform="rotate(-90 414.4 451.2)">x10-11) A500C 11-0</text>
<text x="447" y="453.4">MARK FACE &quot;A&quot;</text>
<text x="215.8" y="459.2" transform="rotate(-90 215.8 459.2)">x8-10</text>
<text x="242.1" y="461">MARK FACE &quot;A&quot;</text>
<text x="453.1" y="460.8">&quot;SOUTH&quot;</text>
<text x="603.8" y="458.1" transform="rotate(-90 603.8 458.1)">x10-10</text>
<text x="632.2" y="459.8">MARK FACE &quot;A&quot;</text>
<text x="638.2" y="467.1">&quot;SOUTH&quot;</text>
<text x="248.1" y="468.3">&quot;SOUTH&quot;</text>
<text x="414.4" y="475.4" transform="rotate(-90 414.4 475.4)">(1-HSS8x8x</text>
<text x="215.8" y="483.5" transform="rotate(-90 215.8 483.5)">(1-HSS8x8x</text>
<text x="603.8" y="482.3" transform="rotate(-90 603.8 482.3)">(1-HSS8x8x</text>
<text x="444.4" y="518.4">AT GRID:</text>
<text x="240.3" y="526">AT GRID:</text>
<text x="446.5" y="524.9">C &amp; 1.1</text>
<text x="630.4" y="524.8">AT GRID:</text>
<text x="873" y="522.9">F-03.01</text>
<text x="242.4" y="532.5">B.1 &amp; 1.1</text>
<text x="446.5" y="531.5">C &amp; 1.1</text>
<text x="632.5" y="531.3">B.1 &amp; 1.1</text>
<text x="446.5" y="538">B.2 &amp; 1.1</text>
</g>
<g font-size="5.4">
<text x="811.7" y="521.2">224009</text>
<text x="817" y="533.5">COLUMN</text>
<text x="799" y="554.6">SOW - 03: E-03.00 - E-03.10</text>
</g>
<g font-size="4.9">
<text x="20.8" y="31.2">LINE</text>
<text x="31.8" y="31.2">QTY</text>
<text x="47.6" y="31.2">PC</text>
<text x="108.2" y="31.2">LENGTH</text>
<text x="146.8" y="31.2">WEIGHT</text>
<text x="161.8" y="31.2">ADVANCE</text>
<text x="23.2" y="37.5">#</text>
<text x="30.3" y="37.5">TOTAL</text>
<text x="46" y="37.5">MARK</text>
<text x="71.2" y="37.5">DESCRIPTION</text>
<text x="129.5" y="37.5">REMARKS</text>
<text x="147.6" y="37.5">TOTAL</text>
<text x="162.5" y="37.5">MILL #</text>
<text x="32.6" y="44.2">ONE</text>
<text x="40.5" y="44.2">F-03.01C1</text>
<text x="59.4" y="44.2">COLUMN</text>
<text x="150.7" y="44.2">513</text>
<text x="35.8" y="50.6">1</text>
<text x="40.5" y="50.6">F-03.01C1</text>
<text x="59.4" y="50.6">HSS8x8x</text>
<text x="106.8" y="50.6">8</text>
<text x="110.6" y="50.6">7</text>
<text x="125.5" y="50.6">S1E A500C</text>
<text x="150.7" y="50.6">421</text>
<text x="35.8" y="56.9">1</text>
<text x="40.5" y="56.9">cp1001</text>
<text x="59.4" y="56.9">PL1 x10</text>
<text x="106.8" y="56.9">2</text>
<text x="110.6" y="56.9">2</text>
<text x="125.5" y="56.9">A36</text>
<text x="152.3" y="56.9">92</text>
<text x="59.4" y="69.6">FIELD BOLTS</text>
<text x="35.8" y="76">4</text>
<text x="63.5" y="76">DiaHILTI KWIKHUS-EZ</text>
<text x="106.8" y="76">0</text>
<text x="110.6" y="76">7</text>
<text x="59.4" y="82.3">SCREW ANCHOR</text>
<text x="32.6" y="95">ONE</text>
<text x="40.5" y="95">F-03.01C2</text>
<text x="59.4" y="95">COLUMN</text>
<text x="150.7" y="95">525</text>
<text x="35.8" y="101.4">1</text>
<text x="40.5" y="101.4">F-03.01C2</text>
<text x="59.4" y="101.4">HSS8x8x</text>
<text x="106.8" y="101.4">8</text>
<text x="110.6" y="101.4">10</text>
<text x="125.5" y="101.4">S1E A500C</text>
<text x="150.7" y="101.4">433</text>
<text x="35.8" y="107.7">1</text>
<text x="40.5" y="107.7">cp1001</text>
<text x="59.4" y="107.7">PL1 x10</text>
<text x="106.8" y="107.7">2</text>
<text x="110.6" y="107.7">2</text>
<text x="125.5" y="107.7">A36</text>
<text x="152.3" y="107.7">92</text>
<text x="59.4" y="120.4">FIELD BOLTS</text>
<text x="35.8" y="126.8">4</text>
<text x="63.5" y="126.8">DiaHILTI KWIKHUS-EZ</text>
<text x="106.8" y="126.8">0</text>
<text x="110.6" y="126.8">7</text>
<text x="59.4" y="133.1">SCREW ANCHOR</text>
<text x="32.6" y="145.8">ONE</text>
<text x="40.5" y="145.8">F-03.01C3</text>
<text x="59.4" y="145.8">COLUMN</text>
<text x="150.7" y="145.8">509</text>
<text x="35.8" y="152.2">1</text>
<text x="40.5" y="152.2">F-03.01C3</text>
<text x="59.4" y="152.2">HSS8x8x</text>
<text x="106.8" y="152.2">8</text>
<text x="110.6" y="152.2">6</text>
<text x="125.5" y="152.2">S1E A500C</text>
<text x="150.7" y="152.2">417</text>
<text x="35.8" y="158.5">1</text>
<text x="40.5" y="158.5">cp1001</text>
<text x="59.4" y="158.5">PL1 x10</text>
<text x="106.8" y="158.5">2</text>
<text x="110.6" y="158.5">2</text>
<text x="125.5" y="158.5">A36</text>
<text x="152.3" y="158.5">92</text>
<text x="59.4" y="171.2">FIELD BOLTS</text>
<text x="35.8" y="177.6">4</text>
<text x="63.5" y="177.6">DiaHILTI KWIKHUS-EZ</text>
<text x="106.8" y="177.6">0</text>
<text x="110.6" y="177.6">7</text>
<text x="59.4" y="183.9">SCREW ANCHOR</text>
<text x="32.6" y="196.6">ONE</text>
<text x="40.5" y="196.6">F-03.01C4</text>
<text x="59.4" y="196.6">COLUMN</text>
<text x="150.7" y="196.6">526</text>
<text x="35.8" y="203">1</text>
<text x="40.5" y="203">F-03.01C4</text>
<text x="59.4" y="203">HSS8x8x</text>
<text x="106.8" y="203">8</text>
<text x="110.6" y="203">10</text>
<text x="125.5" y="203">S1E A500C</text>
<text x="150.7" y="203">434</text>
<text x="35.8" y="209.3">1</text>
<text x="40.5" y="209.3">cp1001</text>
<text x="59.4" y="209.3">PL1 x10</text>
<text x="106.8" y="209.3">2</text>
<text x="110.6" y="209.3">2</text>
<text x="125.5" y="209.3">A36</text>
<text x="152.3" y="209.3">92</text>
<text x="59.4" y="222">FIELD BOLTS</text>
<text x="35.8" y="228.4">4</text>
<text x="63.5" y="228.4">DiaHILTI KWIKHUS-EZ</text>
<text x="106.8" y="228.4">0</text>
<text x="110.6" y="228.4">7</text>
<text x="59.4" y="234.7">SCREW ANCHOR</text>
<text x="35.8" y="247.4">3</text>
<text x="40.5" y="247.4">F-03.01C5</text>
<text x="59.4" y="247.4">COLUMN</text>
<text x="149.2" y="247.4">1876</text>
<text x="35.8" y="253.8">3</text>
<text x="40.5" y="253.8">F-03.01C5</text>
<text x="59.4" y="253.8">HSS8x8x</text>
<text x="105.3" y="253.8">10</text>
<text x="110.6" y="253.8">11</text>
<text x="125.5" y="253.8">S1E A500C</text>
<text x="149.2" y="253.8">1600</text>
<text x="35.8" y="260.1">3</text>
<text x="40.5" y="260.1">cp1001</text>
<text x="59.4" y="260.1">PL1 x10</text>
<text x="106.8" y="260.1">2</text>
<text x="110.6" y="260.1">2</text>
<text x="125.5" y="260.1">A36</text>
<text x="150.7" y="260.1">276</text>
<text x="59.4" y="272.8">FIELD BOLTS</text>
<text x="34.2" y="279.2">12</text>
<text x="63.5" y="279.2">DiaHILTI KWIKHUS-EZ</text>
<text x="106.8" y="279.2">0</text>
<text x="110.6" y="279.2">7</text>
<text x="59.4" y="285.5">SCREW ANCHOR</text>
<text x="32.6" y="298.2">ONE</text>
<text x="40.5" y="298.2">F-03.01C6</text>
<text x="59.4" y="298.2">COLUMN</text>
<text x="150.7" y="298.2">623</text>
<text x="35.8" y="304.6">1</text>
<text x="40.5" y="304.6">F-03.01C6</text>
<text x="59.4" y="304.6">HSS8x8x</text>
<text x="105.3" y="304.6">10</text>
<text x="110.6" y="304.6">10</text>
<text x="125.5" y="304.6">S1E A500C</text>
<text x="150.7" y="304.6">531</text>
<text x="35.8" y="310.9">1</text>
<text x="40.5" y="310.9">cp1001</text>
<text x="59.4" y="310.9">PL1 x10</text>
<text x="106.8" y="310.9">2</text>
<text x="110.6" y="310.9">2</text>
<text x="125.5" y="310.9">A36</text>
<text x="152.3" y="310.9">92</text>
<text x="59.4" y="323.6">FIELD BOLTS</text>
<text x="35.8" y="330">4</text>
<text x="63.5" y="330">DiaHILTI KWIKHUS-EZ</text>
<text x="106.8" y="330">0</text>
<text x="110.6" y="330">7</text>
<text x="59.4" y="336.3">SCREW ANCHOR</text>
<text x="129.6" y="342.9">Totalweight : 4574</text>
<text x="789.5" y="384.8">IRON FABRICATION SERVICES, LLC.</text>
</g>
<g font-size="4.7">
<text x="460.8" y="137.4" transform="rotate(-90 460.8 137.4)">Wp EL3-2</text>
<text x="485.5" y="136.9" transform="rotate(-90 485.5 136.9)">1/</text>
<text x="487.2" y="134.3" transform="rotate(-90 487.2 134.3)">4</text>
<text x="240.6" y="143.4" transform="rotate(-90 240.6 143.4)">Wp EL2-11</text>
<text x="261.1" y="142.9" transform="rotate(-90 261.1 142.9)">1/</text>
<text x="262.7" y="140.3" transform="rotate(-90 262.7 140.3)">4</text>
<text x="473.4" y="139.9">3/</text>
<text x="476" y="141.6">8</text>
<text x="657.3" y="141.5" transform="rotate(-90 657.3 141.5)">Wp EL11-10</text>
<text x="677.7" y="141" transform="rotate(-90 677.7 141)">1/</text>
<text x="679.4" y="138.4" transform="rotate(-90 679.4 138.4)">4</text>
<text x="249.7" y="145.9">1/</text>
<text x="252.3" y="147.6">2</text>
<text x="453.9" y="149.7" transform="rotate(-90 453.9 149.7)">5/</text>
<text x="455.6" y="147.1" transform="rotate(-90 455.6 147.1)">8</text>
<text x="666.8" y="144">1/</text>
<text x="669.4" y="145.7">2</text>
<text x="233.7" y="155.8" transform="rotate(-90 233.7 155.8)">3/</text>
<text x="235.3" y="153.2" transform="rotate(-90 235.3 153.2)">4</text>
<text x="650.3" y="154.9" transform="rotate(-90 650.3 154.9)">3/</text>
<text x="652" y="152.3" transform="rotate(-90 652 152.3)">4</text>
<text x="235.3" y="173.1" transform="rotate(-90 235.3 173.1)">4</text>
<text x="453.9" y="171.7" transform="rotate(-90 453.9 171.7)">5/</text>
<text x="455.6" y="169.1" transform="rotate(-90 455.6 169.1)">8</text>
<text x="652" y="172.3" transform="rotate(-90 652 172.3)">4</text>
<text x="233.7" y="175.7" transform="rotate(-90 233.7 175.7)">3/</text>
<text x="650.3" y="174.9" transform="rotate(-90 650.3 174.9)">3/</text>
<text x="455.6" y="197.4" transform="rotate(-90 455.6 197.4)">8</text>
<text x="233.7" y="202" transform="rotate(-90 233.7 202)">1/</text>
<text x="235.3" y="199.4" transform="rotate(-90 235.3 199.4)">2</text>
<text x="453.9" y="200" transform="rotate(-90 453.9 200)">3/</text>
<text x="650.3" y="201.2" transform="rotate(-90 650.3 201.2)">1/</text>
<text x="652" y="198.5" transform="rotate(-90 652 198.5)">2</text>
<text x="233.7" y="213.5" transform="rotate(-90 233.7 213.5)">1/</text>
<text x="235.3" y="210.9" transform="rotate(-90 235.3 210.9)">2</text>
<text x="453.9" y="213.6" transform="rotate(-90 453.9 213.6)">1/</text>
<text x="455.6" y="211" transform="rotate(-90 455.6 211)">2</text>
<text x="650.3" y="212.7" transform="rotate(-90 650.3 212.7)">1/</text>
<text x="652" y="210.1" transform="rotate(-90 652 210.1)">2</text>
<text x="247" y="236" transform="rotate(-90 247 236)">EL-5-9</text>
<text x="473.5" y="236.1" transform="rotate(-90 473.5 236.1)">EL-5-9</text>
<text x="665.7" y="236.2" transform="rotate(-90 665.7 236.2)">EL3-2</text>
<text x="444.3" y="377.8" transform="rotate(-90 444.3 377.8)">4</text>
<text x="638" y="376.7" transform="rotate(-90 638 376.7)">4</text>
<text x="247.9" y="384" transform="rotate(-90 247.9 384)">4</text>
<text x="420.1" y="380.8" transform="rotate(-90 420.1 380.8)">Wp EL23-3</text>
<text x="442.7" y="380.4" transform="rotate(-90 442.7 380.4)">1/</text>
<text x="609.5" y="379.8" transform="rotate(-90 609.5 379.8)">Wp EL23-2</text>
<text x="623.6" y="382.3">1/</text>
<text x="626.2" y="384">2</text>
<text x="636.3" y="379.4" transform="rotate(-90 636.3 379.4)">1/</text>
<text x="221.5" y="387.1" transform="rotate(-90 221.5 387.1)">Wp EL12-2</text>
<text x="234.4" y="389.6">5/</text>
<text x="246.2" y="386.6" transform="rotate(-90 246.2 386.6)">1/</text>
<text x="604.2" y="389.8" transform="rotate(-90 604.2 389.8)">4</text>
<text x="237.1" y="391.3">8</text>
<text x="413.2" y="394" transform="rotate(-90 413.2 394)">1/</text>
<text x="414.8" y="391.4" transform="rotate(-90 414.8 391.4)">4</text>
<text x="602.6" y="392.4" transform="rotate(-90 602.6 392.4)">3/</text>
<text x="214.6" y="399.7" transform="rotate(-90 214.6 399.7)">7/</text>
<text x="216.3" y="397.1" transform="rotate(-90 216.3 397.1)">8</text>
<text x="414.8" y="413.3" transform="rotate(-90 414.8 413.3)">4</text>
<text x="604.2" y="413.8" transform="rotate(-90 604.2 413.8)">4</text>
<text x="216.3" y="419.1" transform="rotate(-90 216.3 419.1)">8</text>
<text x="413.2" y="415.9" transform="rotate(-90 413.2 415.9)">1/</text>
<text x="602.6" y="416.4" transform="rotate(-90 602.6 416.4)">3/</text>
<text x="214.6" y="421.7" transform="rotate(-90 214.6 421.7)">7/</text>
<text x="216.3" y="447.4" transform="rotate(-90 216.3 447.4)">8</text>
<text x="602.6" y="446.8" transform="rotate(-90 602.6 446.8)">1/</text>
<text x="604.2" y="444.2" transform="rotate(-90 604.2 444.2)">2</text>
<text x="214.6" y="450" transform="rotate(-90 214.6 450)">5/</text>
<text x="413.2" y="455.5" transform="rotate(-90 413.2 455.5)">1/</text>
<text x="414.8" y="452.9" transform="rotate(-90 414.8 452.9)">2</text>
<text x="216.3" y="461" transform="rotate(-90 216.3 461)">2</text>
<text x="604.2" y="459.8" transform="rotate(-90 604.2 459.8)">2</text>
<text x="214.6" y="463.6" transform="rotate(-90 214.6 463.6)">1/</text>
<text x="602.6" y="462.5" transform="rotate(-90 602.6 462.5)">1/</text>
<text x="432.8" y="478.7" transform="rotate(-90 432.8 478.7)">EL12-2</text>
<text x="620.1" y="485.1" transform="rotate(-90 620.1 485.1)">EL12-2</text>
<text x="232.1" y="486.3" transform="rotate(-90 232.1 486.3)">EL3-2</text>
</g>
<g font-size="4.6">
<text x="795.6" y="436">MARYLAND AVENUE</text>
<text x="808.3" y="446.4">1250 MARYLAND AVENUE SW</text>
<text x="808.3" y="452">WASHINGTON, DC 20024</text>
</g>
<g font-size="4.3">
<text x="824.1" y="277.6">General Notes</text>
<text x="798.4" y="338.7">6</text>
<text x="819.8" y="338.7">2</text>
<text x="838.6" y="338.7">Revised as noted</text>
<text x="873" y="339">09-25-2025</text>
<text x="798.4" y="343.4">5</text>
<text x="819.8" y="343.5">1</text>
<text x="838.6" y="343.5">Revised as noted</text>
<text x="873" y="343.8">09-23-2025</text>
<text x="798.4" y="353">3</text>
<text x="798.4" y="348.2">4</text>
<text x="819.8" y="353.1">C</text>
<text x="819.8" y="348.3">0</text>
<text x="838.6" y="353">For Re-Approval</text>
<text x="838.6" y="348.2">For Fabrication</text>
<text x="873" y="353.3">08-22-2025</text>
<text x="873" y="348.5">09-22-2025</text>
<text x="798.4" y="357.8">2</text>
<text x="819.8" y="357.9">B</text>
<text x="838.6" y="357.8">For Re-Approval</text>
<text x="873" y="358.1">06-23-2025</text>
<text x="798.4" y="362.6">1</text>
<text x="819.8" y="362.6">A</text>
<text x="838.6" y="362.6">For Approval</text>
<text x="873" y="362.9">02-27-2025</text>
<text x="794.5" y="371.5">Copies</text>
<text x="811.1" y="367.7">Revision/</text>
<text x="838.6" y="369.7">Destination</text>
<text x="819.1" y="575.3">COLUMN DETAIL</text>
</g>
<g font-size="4.2">
<text x="69.6" y="49.5">1/</text>
<text x="71.7" y="51">2</text>
<text x="112" y="49.5">1/</text>
<text x="114.1" y="51">2</text>
<text x="63.6" y="55.8">1/</text>
<text x="65.7" y="57.3">4</text>
<text x="59.4" y="74.9">3/</text>
<text x="61.5" y="76.4">4</text>
<text x="69.6" y="100.3">1/</text>
<text x="71.7" y="101.8">2</text>
<text x="113.5" y="100.3">3/</text>
<text x="115.5" y="101.8">8</text>
<text x="63.6" y="106.6">1/</text>
<text x="65.7" y="108.1">4</text>
<text x="59.4" y="125.7">3/</text>
<text x="61.5" y="127.2">4</text>
<text x="69.6" y="151.1">1/</text>
<text x="71.7" y="152.6">2</text>
<text x="112" y="151.1">1/</text>
<text x="114.1" y="152.6">2</text>
<text x="498.1" y="153.2">1/</text>
<text x="501" y="154.6">4</text>
<text x="63.6" y="157.4">1/</text>
<text x="65.7" y="158.9">4</text>
<text x="739.7" y="161.4">1/</text>
<text x="320.4" y="162.6">1/</text>
<text x="323.3" y="164">4</text>
<text x="742.6" y="162.9">4</text>
<text x="59.4" y="176.5">3/</text>
<text x="61.5" y="178">4</text>
<text x="69.6" y="201.9">1/</text>
<text x="71.7" y="203.4">2</text>
<text x="113.5" y="201.9">5/</text>
<text x="115.5" y="203.4">8</text>
<text x="63.6" y="208.2">1/</text>
<text x="65.7" y="209.7">4</text>
<text x="59.4" y="227.3">3/</text>
<text x="61.5" y="228.8">4</text>
<text x="69.6" y="252.7">1/</text>
<text x="71.7" y="254.2">2</text>
<text x="63.6" y="259">1/</text>
<text x="65.7" y="260.5">4</text>
<text x="59.4" y="278.1">3/</text>
<text x="61.5" y="279.6">4</text>
<text x="69.6" y="303.5">1/</text>
<text x="71.7" y="305">2</text>
<text x="113.5" y="303.5">1/</text>
<text x="115.5" y="305">2</text>
<text x="63.6" y="309.8">1/</text>
<text x="65.7" y="311.3">4</text>
<text x="59.4" y="328.9">3/</text>
<text x="61.5" y="330.4">4</text>
<text x="811.3" y="371.4">Issue</text>
<text x="877.1" y="369.8">Date</text>
<text x="693.8" y="397.5">1/</text>
<text x="696.7" y="398.9">4</text>
<text x="455.4" y="403.5">1/</text>
<text x="458.3" y="405">4</text>
<text x="310.6" y="409.1">1/</text>
<text x="313.5" y="410.6">4</text>
</g>
<g font-size="4">
<text x="241" y="124.6" transform="rotate(-90 241 124.6)">2</text>
<text x="459.8" y="122.6" transform="rotate(-90 459.8 122.6)">3/</text>
<text x="461.2" y="120.3" transform="rotate(-90 461.2 120.3)">8</text>
<text x="656.2" y="123.2" transform="rotate(-90 656.2 123.2)">3/</text>
<text x="657.6" y="121" transform="rotate(-90 657.6 121)">8</text>
<text x="239.6" y="126.8" transform="rotate(-90 239.6 126.8)">1/</text>
<text x="245.9" y="225.7" transform="rotate(-90 245.9 225.7)">1/</text>
<text x="247.3" y="223.5" transform="rotate(-90 247.3 223.5)">4</text>
<text x="472.5" y="225.8" transform="rotate(-90 472.5 225.8)">1/</text>
<text x="473.9" y="223.6" transform="rotate(-90 473.9 223.6)">4</text>
<text x="664.7" y="227" transform="rotate(-90 664.7 227)">5/</text>
<text x="666.1" y="224.7" transform="rotate(-90 666.1 224.7)">8</text>
<text x="608.5" y="363.3" transform="rotate(-90 608.5 363.3)">1/</text>
<text x="609.9" y="361" transform="rotate(-90 609.9 361)">2</text>
<text x="220.5" y="370.5" transform="rotate(-90 220.5 370.5)">1/</text>
<text x="221.9" y="368.3" transform="rotate(-90 221.9 368.3)">2</text>
<text x="431.7" y="467.8" transform="rotate(-90 431.7 467.8)">3/</text>
<text x="433.2" y="465.5" transform="rotate(-90 433.2 465.5)">4</text>
<text x="620.4" y="471.9" transform="rotate(-90 620.4 471.9)">4</text>
<text x="231.1" y="477.1" transform="rotate(-90 231.1 477.1)">5/</text>
<text x="232.5" y="474.8" transform="rotate(-90 232.5 474.8)">8</text>
<text x="619" y="474.1" transform="rotate(-90 619 474.1)">3/</text>
<text x="795.1" y="587.5">VARIES</text>
</g>
<text font-size="3.9" x="799.9" y="367.1"># of</text>
<g font-size="3.7">
<text x="788.4" y="286.2">*Structural steel shall conform to ASTM-A992.</text>
<text x="788.4" y="291.2">*Structural SQR/RND.tubing conform</text>
<text x="790.7" y="295.5">to ASTM A500 Grade C</text>
<text x="787.9" y="304.1">*Channels, Angles and plates shall conform to A36.</text>
<text x="788.4" y="300.2">*Pipe shall conform to ASTM A53, Grade B.</text>
<text x="788" y="308.9">*All bolts shall be</text>
<text x="825.7" y="308.9">&quot; High strength in</text>
<text x="790.2" y="313.2">accordance with ASTM A325 (UNO)</text>
<text x="788.8" y="318">*Welding Electrodes for Carbon steel :E70xx</text>
<text x="790.8" y="399.9">3029 M. Street, NW, Suite 202</text>
<text x="790.7" y="404.6">Washington, DC 20007</text>
<text x="790.7" y="409">Tel: 202-800-5599</text>
<text x="790.7" y="414.2">Fax: 202-478-0303</text>
<text x="790.7" y="430">Project Name and Address</text>
<text x="790.8" y="445.6">Location:</text>
<text x="791" y="465.3">Contractor:</text>
<text x="791" y="491.9">Approved for Fabrication by:</text>
<text x="851.5" y="492">Signature</text>
<text x="850.2" y="522">Drawing #</text>
<text x="791.2" y="532.3">Contract Item:</text>
<text x="791.5" y="567.4">Date</text>
<text x="819.3" y="568.1">Drawing Title:</text>
<text x="791.7" y="582.1">Scale</text>
</g>
<text font-size="3.6" x="791.2" y="545.9">Ref:</text>
<text font-size="3.5" x="791.3" y="520.8">Contract #</text>
<g font-size="3.2">
<text x="821" y="308">3/</text>
<text x="823.9" y="309.1">4</text>
</g>
<text font-size="3" x="790.5" y="572.4">01/ 23/ 2025</text>
</svg>
